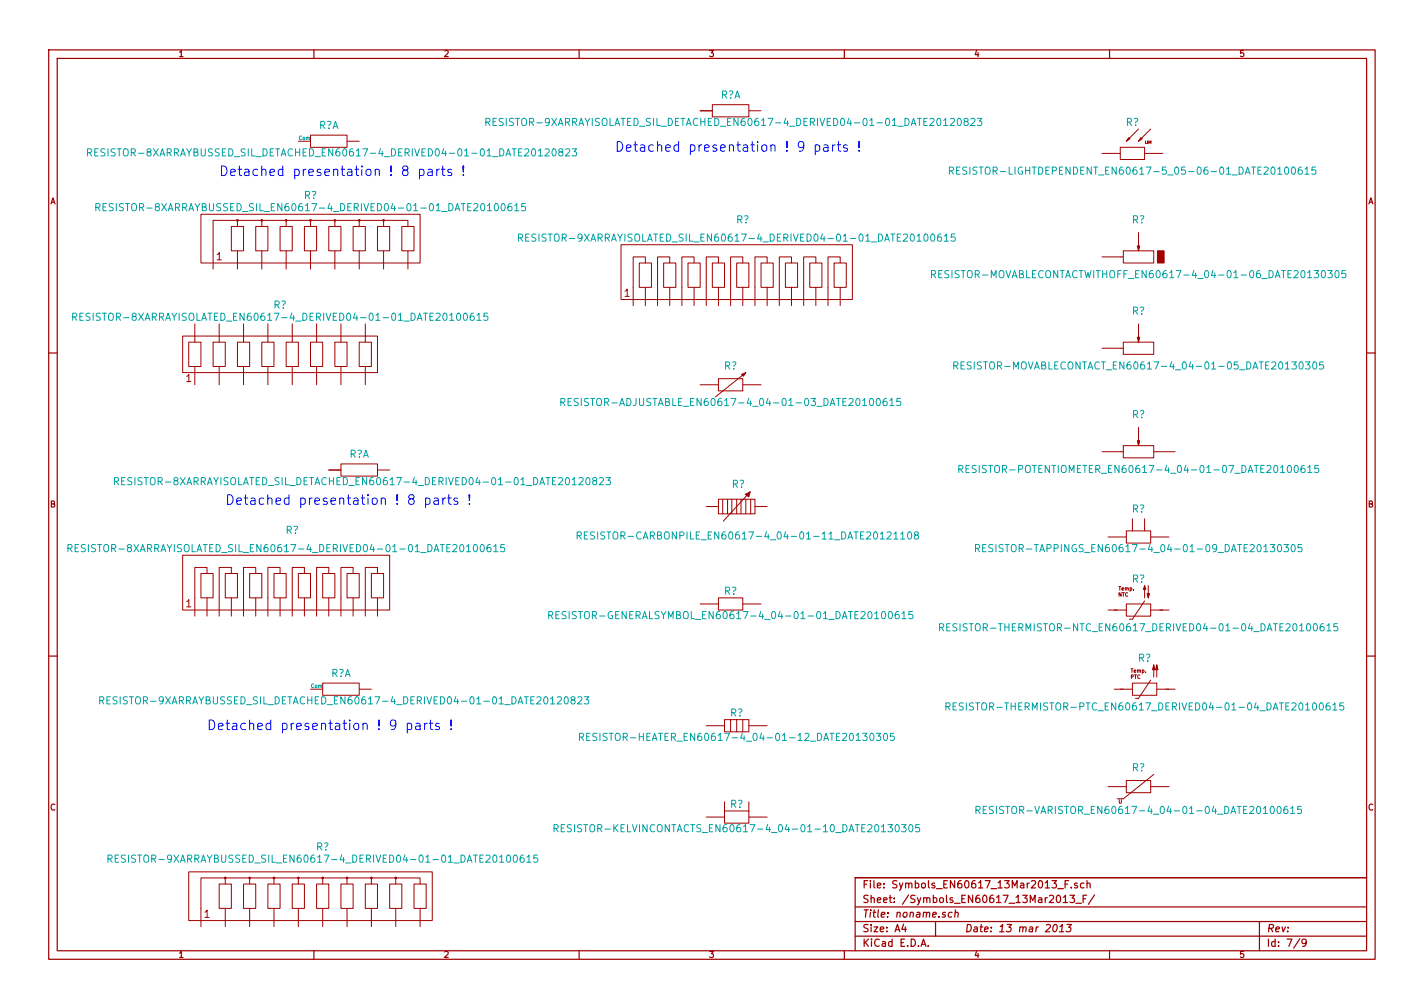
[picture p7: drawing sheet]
<svg xmlns="http://www.w3.org/2000/svg" width="297mm" height="210mm" viewBox="0 0 297 210" stroke-linecap="round" stroke-linejoin="round" font-family="sans-serif">
<g fill="none" stroke="#a00000" stroke-width=".25">
<path d="M10.2 10.4h276.6v189.7h-276.6zM11.9 12.2h273.2v186.1h-273.2zM65.5 10.4v1.8M120.8 10.4v1.8M176.1 10.4v1.8M231.4 10.4v1.8M10.2 73.6h1.7M285.1 73.6h1.7M10.2 136.8h1.7M285.1 136.8h1.7M65.5 198.3v1.8M120.8 198.3v1.8"/>
<path d="M176.1 198.3v1.8M178.4 189.2h106.7M178.4 195.3h106.7M178.4 192.2h106.7M188.5 192.8l-.4 1h1M188.8 193.3v1.1M192.1 197.4l.5-1.5 .5 1.5M192.3 197h.7M193.6 197.3v.1M195.1 192.2v3.1M198.6 190.4h-.6l-.2 .6 .3 .3 .4-.1M199.2 190.4l.3-.1 .3 .1v.9"/>
<path d="M199.3 189.8l-.2 1.5M219.9 193l.2-.2a.78 .78 0 0 1 .5 .7 .78 .78 0 0 1-.3 .7l-.4 .2-.3-.3v-.7zM220.5 186.9l.2-.2a.81 .81 0 0 1 .6 .8 .81 .81 0 0 1-.6 .8l-.2-.2-.2-.4zM220.6 185.4h1.2M221 194.4h.9M221.1 193.3l.5-.5-.2 1.6M221.8 187.2l.4-.5v1.6M221.8 188.3h.9M222.2 184.4h.5M222.6 192.8h.9l-.6 .6 .4 .1 .1 .2-.2 .6-.6 .1-.2-.2M222.9 183.7h-.7v1.5M223.2 186.7h.9l-.5 .6 .5 .2v.6l-.3 .2-.6-.2"/>
<path d="M223.5 185.1v.1M224.4 188.4h1.2M224.7 184.3l-.3-.1-.3 .2 .1 .2 .5 .2v.3h-.6M225.9 187.5h.5M226.1 184.3l-.4-.1-.3 .3 .1 .6 .2 .1 .4-.1M226.7 186.7h-.8v1.6M226.7 184.3h.1a.36 .36 0 0 1 .6 .1v.8M226.7 183.7v1.5M228.3 186.7l-1.3 1.9M231.4 198.3v1.8M262.7 192.2v6.1M271.1 195.8l-1.3 2"/>
<path d="M272.5 196.5l-.3 .3h-.5l-.1-.3 .1-.5 .5-.1 .2 .1a1.16 1.16 0 0 1-.2 1.3l-.5 .1M285.1 183.1h-106.7v15.2"/>
</g>
<g fill="none" stroke="#a00000" stroke-width=".21">
<path d="M62.2 29.5h2.6M64.8 28.2h7.6v2.5h-7.6zM72.4 29.5h2.5M146 23.1h2.6M148.6 21.8h7.6v2.6h-7.6zM156.2 23.1h2.5M229.9 32h3.8M233.7 30.7h5.1v2.6h-5.1zM237.5 26.9l-2.6 2.6M238.8 32h3.8M41.9 44.7h45.7v10.2h-45.7zM48.3 47.2h2.5v5.1h-2.5z"/>
<path d="M49.5 46v1.2M49.5 52.3v3.8M53.3 47.2h2.6v5.1h-2.6zM54.6 46v1.2M54.6 52.3v3.8M58.4 47.2h2.6v5.1h-2.6zM59.7 46v1.2M59.7 52.3v3.8M63.5 47.2h2.5v5.1h-2.5zM64.8 46h10.1v1.2M64.8 47.2v-1.2h-20.4v10.1M64.8 52.3v3.8"/>
<path d="M68.6 47.2h2.5v5.1h-2.5zM69.8 46v1.2M69.8 52.3v3.8M73.7 47.2h2.5v5.1h-2.5zM74.9 46h5.1v1.2M74.9 52.3v3.8M78.7 47.2h2.6v5.1h-2.6zM80 46h5.1v1.2M80 52.3v3.8M83.8 47.2h2.6v5.1h-2.6zM85.1 52.3v3.8M129.5 51h48.3v11.5h-48.3z"/>
<path d="M133.3 54.9h2.6v5h-2.6zM134.6 54.9v-1.3h-2.5v10.1M134.6 59.9v3.8M138.4 54.9h2.6v5h-2.6zM139.7 54.9v-1.3h-2.5v10.1M139.7 59.9v3.8M143.5 54.9h2.5v5h-2.5zM144.8 54.9v-1.3h-2.6v10.1M144.8 59.9v3.8M148.6 54.9h2.5v5h-2.5zM149.9 54.9v-1.3h-2.6v10.1M149.9 59.9v3.8"/>
<path d="M153.7 54.9h2.5v5h-2.5zM154.9 54.9v-1.3h-2.5v10.1M154.9 59.9v3.8M158.7 54.9h2.6v5h-2.6zM160 54.9v-1.3h-2.5v10.1M160 59.9v3.8M163.8 54.9h2.6v5h-2.6zM165.1 54.9v-1.3h-2.5v10.1M165.1 59.9v3.8M168.9 54.9h2.5v5h-2.5zM170.2 54.9v-1.3h-2.6v10.1M170.2 59.9v3.8"/>
<path d="M174 54.9h2.5v5h-2.5zM175.3 54.9v-1.3h-2.6v10.1M175.3 59.9v3.8M229.9 53.6h4.4M234.3 52.3h6.4v2.6h-6.4zM237.5 48.5v3.8M38.1 70.1h40.6v7.6h-40.6zM39.4 71.4h2.5v5h-2.5zM40.6 67.6v3.8M40.6 76.4v3.9M44.4 71.4h2.6v5h-2.6zM45.7 67.6v3.8"/>
<path d="M45.7 76.4v3.9M49.5 71.4h2.6v5h-2.6zM50.8 67.6v3.8M50.8 76.4v3.9M54.6 71.4h2.5v5h-2.5zM55.9 67.6v3.8M55.9 76.4v3.9M59.7 71.4h2.5v5h-2.5zM61 67.6v3.8M61 76.4v3.9M64.8 71.4h2.5v5h-2.5zM66 67.6v3.8"/>
<path d="M66 76.4v3.9M69.8 71.4h2.6v5h-2.6zM71.1 67.6v3.8M71.1 76.4v3.9M74.9 71.4h2.6v5h-2.6zM76.2 67.6v3.8M76.2 76.4v3.9M149.9 79h5v2.5h-5zM155.6 77.7l-6.4 5.1M229.9 72.6h4.4M234.3 71.4h6.4v2.5h-6.4zM237.5 67.6v3.8"/>
<path d="M68.6 98h2.5M71.1 96.8h7.6v2.5h-7.6zM78.7 98h2.6M146 80.3h3.9M154.9 80.3h3.8M229.9 94.2h4.4M234.3 93h6.4v2.5h-6.4zM237.5 89.1v3.9M240.7 94.2h4.4M38.1 115.8h43.2v11.4h-43.2zM41.9 119.6h2.5v5.1h-2.5zM43.2 119.6v-1.2h-2.6v10.1"/>
<path d="M47 119.6h2.5v5.1h-2.5zM48.3 119.6v-1.2h-2.6v10.1M52.1 119.6h2.5v5.1h-2.5zM53.3 119.6v-1.2h-2.5v10.1M57.1 119.6h2.6v5.1h-2.6zM58.4 119.6v-1.2h-2.5v10.1M62.2 119.6h2.6v5.1h-2.6zM63.5 119.6v-1.2h-2.5v10.1M67.3 119.6h2.5v5.1h-2.5zM68.6 119.6v-1.2h-2.6v10.1M72.4 119.6h2.5v5.1h-2.5zM73.7 119.6v-1.2h-2.6v10.1"/>
<path d="M77.5 119.6h2.5v5.1h-2.5zM78.7 119.6v-1.2h-2.5v10.1M147.3 105.7h2.6M149.9 104.1h7.6v3.1h-7.6zM150.7 104.1v3.1M151.8 104.1v3.1M152.7 104.1v3.1M153.7 104.1v3.1M154.6 104.1v3.1M155.4 103.1l1.1-.5-.3 1zM155.6 104.1v3.1M155.6 103.1l.6 .4"/>
<path d="M155.7 103l.5 .3M156 103.1l.2 .1M156.2 102.9l-.5 .3M156.4 102.8l-.4 .7M156.5 102.6l-5.6 6.1M156.6 104.1v3.1M157.5 105.7h2.5M231.1 112h3.8M234.9 110.7h5.1v2.6h-5.1zM236.2 108.2v2.5M238.8 108.2v2.5M240 112h3.8"/>
<path d="M43.2 124.7v3.8M48.3 124.7v3.8M53.3 124.7v3.8M58.4 124.7v3.8M63.5 124.7v3.8M68.6 124.7v3.8M73.7 124.7v3.8M78.7 124.7v3.8M146 126h3.9M149.9 124.7h5v2.5h-5zM154.9 126h3.8M231.1 127.2h3.8"/>
<path d="M232.4 127.2h.6M234.9 126h5.1v2.5h-5.1zM238.8 125.3l-2.6 3.9h-.6M240 127.2h3.8M240.7 138.7v2.5M241.9 127.2h.7M64.8 143.8h2.5M67.3 142.5h7.6v2.5h-7.6zM74.9 143.8h2.6M147.3 151.4h3.8M151.1 150.1h5.1v2.5h-5.1zM152.4 150.1v2.5"/>
<path d="M153.7 150.1v2.5M154.9 150.1v2.5M156.2 151.4h3.8M232.4 143.8h3.8M233.7 143.8h.6M236.2 142.5h5.1v2.5h-5.1zM240 141.9l-2.5 3.8h-.6M241.3 143.8h3.8M243.2 143.8h.6M147.3 170.4h3.8M151.1 169.2h5.1v2.5h-5.1zM151.1 167.3v2"/>
<path d="M156.2 170.4h3.8M156.2 167.3v2M231.1 164.1h3.8M234.9 162.8h5.1v2.5h-5.1zM240 164.1h3.8M240.7 161.5l-6.4 5.1M39.4 181.9h50.8v10.1h-50.8zM45.7 184.4h2.6v5.1h-2.6zM47 183.1v1.3M47 189.5v3.8M50.8 184.4h2.5v5.1h-2.5zM52.1 183.1v1.3"/>
<path d="M52.1 189.5v3.8M55.9 184.4h2.5v5.1h-2.5zM57.1 183.1v1.3M57.1 189.5v3.8M61 184.4h2.5v5.1h-2.5zM62.2 183.1h10.2v1.3M62.2 184.4v-1.3h-20.3v10.2M62.2 189.5v3.8M66 184.4h2.6v5.1h-2.6zM67.3 183.1v1.3M67.3 189.5v3.8M71.1 184.4h2.6v5.1h-2.6z"/>
<path d="M72.4 183.1h5.1v1.3M72.4 189.5v3.8M76.2 184.4h2.5v5.1h-2.5zM77.5 183.1h5v1.3M77.5 189.5v3.8M81.3 184.4h2.5v5.1h-2.5zM82.5 183.1h5.1v1.3M82.5 189.5v3.8M86.4 184.4h2.5v5.1h-2.5zM87.6 189.5v3.8"/>
<circle cx="49.5" cy="46" r=".18"/>
<circle cx="54.6" cy="46" r=".18"/>
<circle cx="59.7" cy="46" r=".18"/>
<circle cx="64.8" cy="46" r=".18"/>
<circle cx="69.8" cy="46" r=".18"/>
<circle cx="74.9" cy="46" r=".18"/>
<circle cx="80" cy="46" r=".18"/>
<circle cx="47" cy="183.1" r=".18"/>
<circle cx="52.1" cy="183.1" r=".18"/>
<circle cx="57.1" cy="183.1" r=".18"/>
<circle cx="62.2" cy="183.1" r=".18"/>
<circle cx="67.3" cy="183.1" r=".18"/>
<circle cx="72.4" cy="183.1" r=".18"/>
<circle cx="77.5" cy="183.1" r=".18"/>
<circle cx="82.5" cy="183.1" r=".18"/>
</g>
<g fill="none" stroke="#00a0a0" stroke-width=".21">
<path d="M18.3 31.8l.7-.1v-.5l-.2-.2h-.5v1.5M18.6 31.8l.5 .7M19.8 31.7h.5M20.5 31h-.7v1.5h.7M21.9 31.1l-.6-.1-.2 .2v.4l.6 .3 .2 .4-.3 .2h-.6M101.3 25.5l.8-.2v-.5l-.2-.1h-.6v1.5M101.7 25.5l.5 .7M102.8 25.4h.6M103.6 24.7h-.8v1.5h.8M105 24.8l-.6-.1-.3 .3 .2 .3 .6 .3v.5l-.2 .1-.6-.1M116.8 31.7l-.2-.4 .2-.3h.3l.3 .3-.1 .2-.6 .2-.1 .3v.4l.2 .1h.5l.1-.2v-.3l-.3-.3M118 31.2l.6-.2 .2 .5-.9 1h.9"/>
<path d="M119.3 31h1l-.5 .6 .4 .1v.7l-.2 .1-.7-.1M198 35.6l.8-.1v-.5l-.2-.2h-.6v1.5M198.4 35.6l.5 .7M199.5 35.6h.6M200.3 34.8h-.8v1.5h.8M201.4 25.3l-.3-.3 .3-.3h.3l.3 .3-.1 .2-.7 .2-.1 .2 .1 .5 .2 .1 .4-.1 .2-.2-.1-.4-.2-.2M201.7 34.9l-.6-.1-.2 .2v.4l.6 .3 .2 .4-.3 .2h-.6M202.5 24.8l.6-.1 .3 .4-1 1.1h1M203.9 24.7h.9l-.5 .6 .4 .1v.7l-.2 .1-.6-.1M271.5 34.8l-.4 .1a1.02 1.02 0 0 0 0 1.4l.5-.1 .1-.5-.3-.3h-.3l-.3 .3M272.2 35.3l.4-.5v1.5M272.2 36.3h.9"/>
<path d="M274.4 34.8h-.7l-.1 .8 .3-.2 .5 .2v.6l-.2 .1-.6-.1M20 43.3l.8-.2v-.5l-.2-.1h-.6v1.5M20.3 43.3l.6 .7M21.5 43.2h.5M22.2 42.5h-.7v1.5h.7M23.6 42.5h-.6l-.2 .3 .1 .3 .6 .3v.4l-.2 .2-.5-.1M104.7 42.6l.2-.1a.85 .85 0 0 1 .1 1.5 .79 .79 0 0 1-.3-1.4zM106.7 42.5h-.5a1.02 1.02 0 0 0 0 1.5l.5-.2 .1-.5-.3-.3h-.3l-.3 .3M107.4 42.9l.4-.4v1.5M107.4 44h.8M108.2 49.6l.7-.1v-.5l-.2-.2h-.5v1.5M108.5 49.6l.5 .7"/>
<path d="M109.6 42.5h-.7l-.1 .7 .2-.2 .6 .2v.6l-.2 .2-.6-.2M109.7 49.5h.5M110.4 48.8h-.7v1.5h.7M111.8 48.9l-.6-.1-.2 .2v.4l.6 .3 .2 .3-.3 .3h-.6M194.3 57.2l.8-.1v-.5l-.2-.2h-.6v1.5M194.7 57.2l.5 .7M195.8 57.1h.5M196.3 48.8l-.5 .1a1.02 1.02 0 0 0 0 1.4l.5-.1 .1-.5-.3-.3h-.3l-.2 .3M196.5 56.4h-.7v1.5h.7M197 49.2l.4-.4v1.5M197 50.3h.8M197.9 56.5l-.5-.1-.3 .3 .1 .4 .7 .3v.4l-.2 .1h-.6"/>
<path d="M199.2 48.8h-.7l-.1 .7 .2-.1 .6 .1v.7l-.2 .1-.6-.1M277 56.4h.9l-.5 .6 .4 .1v.7l-.2 .1-.6-.1M278.6 56.6l.2-.2a.85 .85 0 0 1 .2 1.5 .79 .79 0 0 1-.4-1.3zM280.7 56.4h-.7l-.1 .7 .2-.1 .6 .1v.7l-.2 .1-.6-.1M15.2 66.1l.8-.1v-.5l-.3-.2h-.5v1.5M15.5 66.1l.5 .7M16.7 66h.5M17.4 65.3h-.7v1.5h.7M18.8 65.4l-.6-.1-.3 .3 .2 .4 .6 .3v.4l-.2 .1h-.6M98.8 65.3l-.5 .1a1.02 1.02 0 0 0 0 1.4l.6-.1v-.5l-.2-.3h-.4l-.2 .3M99.5 65.8l.4-.5v1.5M99.5 66.8h.9"/>
<path d="M101.7 65.3h-.7l-.1 .7 .2-.1 .6 .1v.7l-.2 .1-.6-.1M199 76.3l.7-.2v-.5l-.2-.1h-.5v1.5M199.3 76.3l.5 .7M200.5 76.2h.5M201.2 75.5h-.7v1.5h.7M202.6 75.6l-.6-.1-.2 .1v.5l.6 .2 .2 .4-.3 .3-.6-.1M272.3 75.5h1l-.6 .6 .5 .1v.7l-.2 .1-.7-.1M274 75.6l.2-.1a.85 .85 0 0 1 .1 1.5 .8 .8 0 0 1-.6-.6 .8 .8 0 0 1 .3-.8zM276 75.5h-.7l-.1 .7 .3-.1 .5 .1v.7l-.2 .1-.6-.1M26.1 99.6h-.7v1.5h.7M27.5 99.7l-.6-.1-.3 .3 .2 .4 .6 .3v.4l-.2 .1h-.6M117 83.9l.8-.1v-.5l-.2-.2h-.6v1.5"/>
<path d="M117.3 83.9l.6 .7M118.5 83.8h.5M119.2 83.1h-.7v1.5h.7M120.6 83.2l-.6-.1-.2 .2v.4l.7 .3 .1 .3-.3 .3h-.5M125 99.8l.6-.2 .3 .4-.9 1.1h.9M126.4 99.6h.9l-.5 .6 .5 .1v.7l-.2 .1-.7-.1M184.9 83.1l-.4 .1a1.02 1.02 0 0 0 0 1.4l.5-.1 .1-.5-.3-.3h-.3l-.3 .3M185.6 83.5l.5-.4v1.5M185.6 84.6h.9M187.8 83.1h-.7l-.1 .7 .3-.1 .5 .1v.7l-.2 .1-.6-.1M200 97.9l.8-.2v-.5l-.2-.1h-.6v1.5M200.4 97.9l.5 .7"/>
<path d="M201.5 97.8h.5M202.2 97.1h-.7v1.5h.7M203.6 97.1h-.6l-.2 .3 .1 .3 .7 .3v.4l-.2 .2-.6-.1M272.1 97.1h-.4a1.02 1.02 0 0 0 0 1.5l.5-.2v-.5l-.2-.2h-.3l-.3 .2M272.8 97.5l.4-.4v1.5M272.8 98.6h.9M275 97.1h-.7l-.1 .7 .2-.1 .6 .1v.6l-.2 .2-.6-.2M14.2 114.4l.8-.2v-.5l-.2-.1h-.6v1.5M14.5 114.4l.5 .7M15.7 114.3h.5M16.4 113.6h-.7v1.5h.7M17.8 113.7l-.6-.1-.3 .3 .2 .3 .6 .3v.5l-.2 .1-.6-.1"/>
<path d="M23.9 100.4l.8-.1v-.5l-.2-.2h-.6v1.5M24.2 100.4l.5 .7M25.4 100.3h.5M102.3 113.6l-.4 .1a1.02 1.02 0 0 0 0 1.4l.5-.1v-.6l-.2-.2h-.3l-.3 .2M103 114l.4-.4v1.5M103 115.1h.9M105.2 113.6h-.7l-.1 .7 .2-.1 .6 .1v.7l-.2 .1-.6-.1M120.4 111.7l.8-.1v-.5l-.2-.2h-.6v1.5M120.8 111.7l.5 .7M121.9 111.7h.5M122.6 110.9h-.7v1.5h.7M123.9 100.3l-.3-.4 .3-.3h.3l.3 .3-.1 .2-.6 .2-.2 .3v.2l.3 .3h.4l.2-.3v-.2l-.3-.3"/>
<path d="M124 111l-.6-.1-.2 .3 .1 .4 .7 .3v.4l-.3 .1h-.5M187.9 111.4l.4-.5v1.5M187.9 112.4h.8M189.5 111.1l.2-.2a.85 .85 0 0 1 .1 1.5 .79 .79 0 0 1-.3-1.3zM191 111.6l-.3-.4 .3-.3h.3l.3 .3-.1 .2-.6 .3-.2 .2 .1 .4 .2 .1h.4l.2-.2v-.3l-.3-.3M203.5 114.4l.8-.2v-.5l-.2-.1h-.6v1.5M203.8 114.4l.5 .7M205 114.3h.5M205.7 113.6h-.7v1.5h.7M207.1 113.7l-.6-.1-.2 .1v.5l.7 .2 .1 .4-.3 .3-.6-.1M267.8 113.6h1l-.6 .6 .5 .1v.7l-.2 .1-.7-.1M269.5 113.7l.2-.1a.85 .85 0 0 1 .1 1.5 .79 .79 0 0 1-.3-1.4z"/>
<path d="M271.5 113.6h-.7l-.1 .7 .3-.1 .5 .1v.7l-.2 .1-.6-.1M114.5 128.3l.7-.1v-.5l-.2-.1h-.5v1.5M114.8 128.3l.5 .8M116 128.3h.5M116.7 127.6h-.7v1.5h.7M118.1 127.6h-.6l-.2 .1v.4l.6 .3 .2 .4-.3 .3-.6-.1M187.4 127.6h-.4a1.02 1.02 0 0 0 0 1.5l.5-.2 .1-.5-.3-.3h-.3l-.3 .3M188.1 128l.5-.4v1.5M188.1 129.1h.9M190.3 127.6h-.7v.7l.2-.2 .5 .2v.6l-.2 .2-.5-.2M196 130.9l.8-.1v-.6l-.2-.1h-.6v1.5M196.3 130.9l.5 .7"/>
<path d="M197.5 130.8h.5M198.2 130.1h-.7v1.5h.7M199.6 130.2l-.6-.1-.2 .1v.5l.7 .3 .1 .3-.3 .3-.5-.1M276.1 130.1l-.5 .1a1.02 1.02 0 0 0 0 1.4l.5-.1 .1-.5-.3-.3h-.3l-.2 .3M276.8 130.5l.4-.4v1.5M276.8 131.6h.8M279 130.1h-.7l-.1 .7 .2-.1 .6 .1v.7l-.2 .1-.6-.1M20.8 146.1l.8-.1v-.5l-.2-.2h-.6v1.5M21.2 146.1l.5 .7M22.3 146h.5M23 145.3h-.7v1.5h.7M24.4 145.4l-.5-.1-.3 .3 .1 .4 .7 .3v.4l-.2 .1h-.6"/>
<path d="M119.4 146l-.3-.4 .3-.3h.3l.3 .3-.1 .2-.6 .2-.2 .3v.3l.3 .2h.4l.2-.2v-.3l-.3-.3M120.5 145.5l.6-.2 .3 .5-1 1h1M120.9 153.7l.8-.1v-.5l-.2-.1h-.6v1.5M121.2 153.7l.5 .8M121.9 145.3h.9l-.5 .6 .4 .1v.7l-.2 .1-.6-.1M122.4 153.7h.5M123.1 153h-.7v1.5h.7M124.5 153h-.6l-.2 .1v.4l.7 .3 .1 .4-.3 .3-.6-.1M182.8 153h.9l-.5 .5 .4 .2v.6l-.2 .2-.6-.2M184.4 153.1l.2-.1a.85 .85 0 0 1 .2 1.5 .79 .79 0 0 1-.4-1.4zM186.5 153h-.7l-.1 .7 .2-.2 .6 .2v.6l-.2 .2-.6-.2M197.3 147.4l.8-.1v-.5l-.2-.2h-.6v1.5"/>
<path d="M197.7 147.4l.5 .7M198.8 147.3h.5M199.5 146.6h-.7v1.5h.7M200.9 146.7l-.5-.1-.2 .2v.4l.6 .3 .1 .3-.2 .3h-.6M277.3 146.6l-.4 .1a1.02 1.02 0 0 0 0 1.4l.5-.1 .1-.5-.3-.3h-.3l-.3 .3M278 147l.5-.4v1.5M278 148.1h.9M280.2 146.6h-.7v.7l.2-.1 .5 .1v.7l-.2 .1-.5-.1M22.5 179.1l.8-.1v-.5l-.2-.1h-.6v1.5M22.9 179.1l.5 .8M24 179.1h.5M24.7 178.4h-.7v1.5h.7"/>
<path d="M26.2 178.4h-.6l-.3 .3 .2 .3 .6 .3v.4l-.2 .2-.6-.1M107.2 178.5l.2-.1a.85 .85 0 0 1 .2 1.5 .79 .79 0 0 1-.4-1.4zM109.2 178.4h-.4a1.02 1.02 0 0 0 0 1.5l.5-.2v-.5l-.2-.3h-.3l-.3 .3M109.9 178.8l.4-.4v1.5M109.9 179.9h.9M112.1 178.4h-.7l-.1 .7 .3-.2 .5 .2v.6l-.2 .2-.6-.2M115.6 172.8l.8-.1v-.5l-.2-.2h-.6v1.5M115.9 172.8l.5 .7M117.1 172.7h.5M117.8 172h-.7v1.5h.7M119.2 172.1l-.6-.1-.3 .3 .2 .4 .6 .2v.5l-.2 .1h-.6M188.1 172h.9l-.5 .6 .4 .1v.7l-.2 .1-.6-.1"/>
<path d="M189.7 172.2l.2-.2a.85 .85 0 0 1 .2 1.5 .79 .79 0 0 1-.4-1.3zM191.8 172h-.7l-.1 .7 .2-.1 .6 .1v.7l-.2 .1-.6-.1M203.6 169l.8-.1v-.6l-.2-.1h-.6v1.5M203.9 169l.5 .7M205.1 168.9h.5M205.8 168.2h-.7v1.5h.7M207.2 168.3l-.6-.1-.2 .1v.5l.7 .3 .1 .3-.3 .3-.6-.1M268.5 168.2l-.4 .1a1.02 1.02 0 0 0 0 1.4l.5-.1 .1-.5-.3-.3h-.3l-.3 .3M269.2 168.6l.4-.4v1.5M269.2 169.7h.9M271.4 168.2h-.7l-.1 .7 .3-.1 .5 .1v.7l-.2 .1-.6-.1"/>
</g>
<g fill="#a00000" stroke="#a00000" stroke-width=".21">
<path d="M154.7 78.1l.9-.4-.5 .8z"/>
<path d="M235.5 28.7l.2 .3-.8 .5z"/>
<path d="M237.5 29.5l2.5-2.6z"/>
<path d="M238 28.7l.3 .3-.8 .5z"/>
<path d="M241.4 52.3h1.4v2.6h-1.4z"/>
<path d="M237.2 51.3h.5l-.2 1z"/>
<path d="M237.2 70.4h.5l-.2 1z"/>
<path d="M237.2 91.9h.5l-.2 1.1z"/>
<path d="M238.8 122.2v2.5z"/>
<path d="M239.3 123.8h.5l-.3 .9z"/>
<path d="M239.5 122.2v2.5z"/>
<path d="M238.8 122.2l.2 .7h-.5z"/>
<path d="M241.3 138.7v2.5z"/>
<path d="M240.7 138.7l.2 1h-.5z"/>
<path d="M241.3 138.7l.3 1h-.6z"/>
</g>
<g fill="none" stroke="#00f" stroke-width=".21">
<path d="M87.5 35.4a.67 .67 0 0 1 .9 .1v.9l-.3 .2-.6-.1M87.5 35.3v2M89.3 35.4h.8l.1 1.2M90.2 35.8l-.7 .1a.4 .4 0 0 0-.3 .3 .4 .4 0 0 0 .3 .4l.7-.1M91.1 35.3v1.3M91.7 35.3l-.4 .1-.2 .3M92.1 35.3h.7M92.4 34.6v1.7l.1 .2 .3 .1M94.2 35.4l-.5-.1-.3 .3 .1 .3 .7 .2v.4h-.8M96.6 36.4v.2M96.6 34.6v1.3M170.1 30.3a.67 .67 0 0 1 .8 .1v1l-.3 .1h-.5"/>
<path d="M170.1 30.2v2M171.9 30.3h.7l.1 1.2M172.7 30.7l-.7 .1a.4 .4 0 0 0-.3 .4 .4 .4 0 0 0 .3 .3h.7M173.7 30.2v1.3M174.2 30.2l-.4 .1-.1 .3M174.6 30.2h.8M174.9 29.5v1.8l.1 .2h.4M176.7 30.3l-.5-.1-.3 .3 .1 .3 .7 .2v.5h-.8M179.2 31.4v.1M179.2 29.5v1.3M88.8 104a.67 .67 0 0 1 .8 .1v.9l-.3 .2-.5-.1M88.8 103.9v2"/>
<path d="M90.6 104h.7l.1 1.2M91.4 104.4h-.6a.4 .4 0 0 0-.3 .4 .4 .4 0 0 0 .3 .4l.6-.1M92.4 103.9v1.3M92.9 103.9l-.3 .1-.2 .3M93.3 103.9h.8M93.6 103.2v1.7l.1 .2 .4 .1M95.4 104l-.5-.1-.2 .3 .1 .2 .6 .2v.5h-.7M97.9 105v.2M97.9 103.2v1.2M85 151a.67 .67 0 0 1 .8 0v1l-.3 .2-.5-.1M85 150.9v2M86.8 151h.7l.1 1.2"/>
<path d="M87.6 151.4h-.7a.4 .4 0 0 0-.2 .4 .4 .4 0 0 0 .2 .4l.7-.1M88.6 150.9v1.3M89.1 150.9l-.4 .1-.1 .3M89.5 150.9h.8M89.8 150.2v1.7l.1 .2 .4 .1M91.6 151l-.5-.1-.2 .2 .1 .3 .6 .2v.5h-.7M94.1 152v.2M94.1 150.2v1.2"/>
</g>
<g font-size="2.8" fill="#00f">
<text x="128.3" y="31.7">Detached presentation ! 9 parts !</text>
<text x="45.7" y="36.8">Detached presentation ! 8 parts !</text>
<text x="47" y="105.4">Detached presentation ! 8 parts !</text>
<text x="43.2" y="152.4">Detached presentation ! 9 parts !</text>
</g>
<g font-size="2.1" fill="#00a0a0">
<text x="150.3" y="20.6">R?A</text>
<text x="66.4" y="27">R?A</text>
<text x="105.2" y="26.3">RESISTOR-9XARRAYISOLATED_SIL_DETACHED_EN60617-4_DERIVED04-01-01_DATE20120823</text>
<text x="234.8" y="26.3">R?</text>
<text x="22.3" y="32.7">RESISTOR-8XARRAYBUSSED_SIL_DETACHED_EN60617-4_DERIVED04-01-01_DATE20120823</text>
<text x="63.4" y="41.6">R?</text>
<text x="202.3" y="36.5">RESISTOR-LIGHTDEPENDENT_EN60617-5_05-06-01_DATE20100615</text>
<text x="24.2" y="44.1">RESISTOR-8XARRAYBUSSED_SIL_EN60617-4_DERIVED04-01-01_DATE20100615</text>
<text x="153.5" y="46.7">R?</text>
<text x="236.1" y="46.7">R?</text>
<text x="112.2" y="50.5">RESISTOR-9XARRAYISOLATED_SIL_EN60617-4_DERIVED04-01-01_DATE20100615</text>
<text x="198.1" y="58.1">RESISTOR-MOVABLECONTACTWITHOFF_EN60617-4_04-01-06_DATE20130305</text>
<text x="57" y="64.4">R?</text>
<text x="236.1" y="65.7">R?</text>
<text x="19.2" y="67">RESISTOR-8XARRAYISOLATED_EN60617-4_DERIVED04-01-01_DATE20100615</text>
<text x="151" y="77.1">R?</text>
<text x="202.8" y="77.1">RESISTOR-MOVABLECONTACT_EN60617-4_04-01-05_DATE20130305</text>
<text x="121" y="84.8">RESISTOR-ADJUSTABLE_EN60617-4_04-01-03_DATE20100615</text>
<text x="236.1" y="87.3">R?</text>
<text x="72.8" y="95.5">R?A</text>
<text x="27.7" y="101.3">RESISTOR-8XARRAYISOLATED_SIL_DETACHED_EN60617-4_DERIVED04-01-01_DATE20120823</text>
<text x="152.6" y="101.8">R?</text>
<text x="204.1" y="98.7">RESISTOR-POTENTIOMETER_EN60617-4_04-01-07_DATE20100615</text>
<text x="236.1" y="107">R?</text>
<text x="59.6" y="111.4">R?</text>
<text x="124.7" y="112.6">RESISTOR-CARBONPILE_EN60617-4_04-01-11_DATE20121108</text>
<text x="18.2" y="115.2">RESISTOR-8XARRAYISOLATED_SIL_EN60617-4_DERIVED04-01-01_DATE20100615</text>
<text x="207.8" y="115.2">RESISTOR-TAPPINGS_EN60617-4_04-01-09_DATE20130305</text>
<text x="151" y="124.1">R?</text>
<text x="236.1" y="121.6">R?</text>
<text x="118.5" y="129.2">RESISTOR-GENERALSYMBOL_EN60617-4_04-01-01_DATE20100615</text>
<text x="200" y="131.7">RESISTOR-THERMISTOR-NTC_EN60617_DERIVED04-01-04_DATE20100615</text>
<text x="69" y="141.3">R?A</text>
<text x="237.4" y="138.1">R?</text>
<text x="24.8" y="147">RESISTOR-9XARRAYBUSSED_SIL_DETACHED_EN60617-4_DERIVED04-01-01_DATE20120823</text>
<text x="152.3" y="149.5">R?</text>
<text x="201.4" y="148.3">RESISTOR-THERMISTOR-PTC_EN60617_DERIVED04-01-04_DATE20100615</text>
<text x="125" y="154.6">RESISTOR-HEATER_EN60617-4_04-01-12_DATE20130305</text>
<text x="236.1" y="161">R?</text>
<text x="119.7" y="173.7">RESISTOR-KELVINCONTACTS_EN60617-4_04-01-10_DATE20130305</text>
<text x="152.3" y="168.6">R?</text>
<text x="207.7" y="169.8">RESISTOR-VARISTOR_EN60617-4_04-01-04_DATE20100615</text>
<text x="65.9" y="177.5">R?</text>
<text x="26.8" y="180">RESISTOR-9XARRAYBUSSED_SIL_EN60617-4_DERIVED04-01-01_DATE20100615</text>
</g>
<g font-size="2.1" fill="#a00000">
<text x="45.1" y="54.4">1</text>
<text x="130.2" y="62">1</text>
<text x="38.8" y="79.8">1</text>
<text x="38.8" y="126.7">1</text>
<text x="179.9" y="185.4">File: Symbols_EN60617_13Mar2013_F.sch</text>
<text x="42.6" y="191.5">1</text>
<text x="179.9" y="191.5">Title: noname.sch</text>
<text x="179.9" y="188.4">Sheet: /Symbols_EN60617_13Mar2013_F/</text>
<text x="179.9" y="197.6">KiCad E.D.A.</text>
<text x="179.9" y="194.5">Size: A4</text>
<text x="201.2" y="194.5">Date: 13 mar 2013</text>
<text x="264.2" y="194.5">Rev:</text>
<text x="264.2" y="197.6">Id: 7/9</text>
</g>
<g font-size="1.8" fill="#a00000">
<text x="37.3" y="11.9">1</text>
<text x="92.7" y="11.9">2</text>
<text x="148" y="11.9">3</text>
<text x="203.3" y="11.9">4</text>
<text x="258.6" y="11.9">5</text>
<text x="10.4" y="42.7">A</text>
<text x="285.3" y="42.7">A</text>
<text x="10.4" y="105.9">B</text>
<text x="285.3" y="105.9">B</text>
<text x="10.4" y="169.1">C</text>
<text x="285.3" y="169.1">C</text>
<text x="37.3" y="199.8">1</text>
<text x="92.7" y="199.8">2</text>
<text x="148" y="199.8">3</text>
<text x="203.3" y="199.8">4</text>
<text x="258.6" y="199.8">5</text>
</g>
<g font-size="1.1" fill="#00a0a0">
<text x="62.3" y="29.2">Com</text>
<text x="64.9" y="143.5">Com</text>
</g>
<g font-size="1.1" fill="#a00000">
<text x="233.2" y="124.5">NTC</text>
<text x="233.4" y="123.2">Temp.</text>
<text x="235.8" y="141.6">PTC</text>
<text x="235.9" y="140.3">Temp.</text>
<text x="233.3" y="167.6">U</text>
</g>
<text font-size=".7" fill="#a00000" x="238.8" y="30">LDR</text>
</svg>
